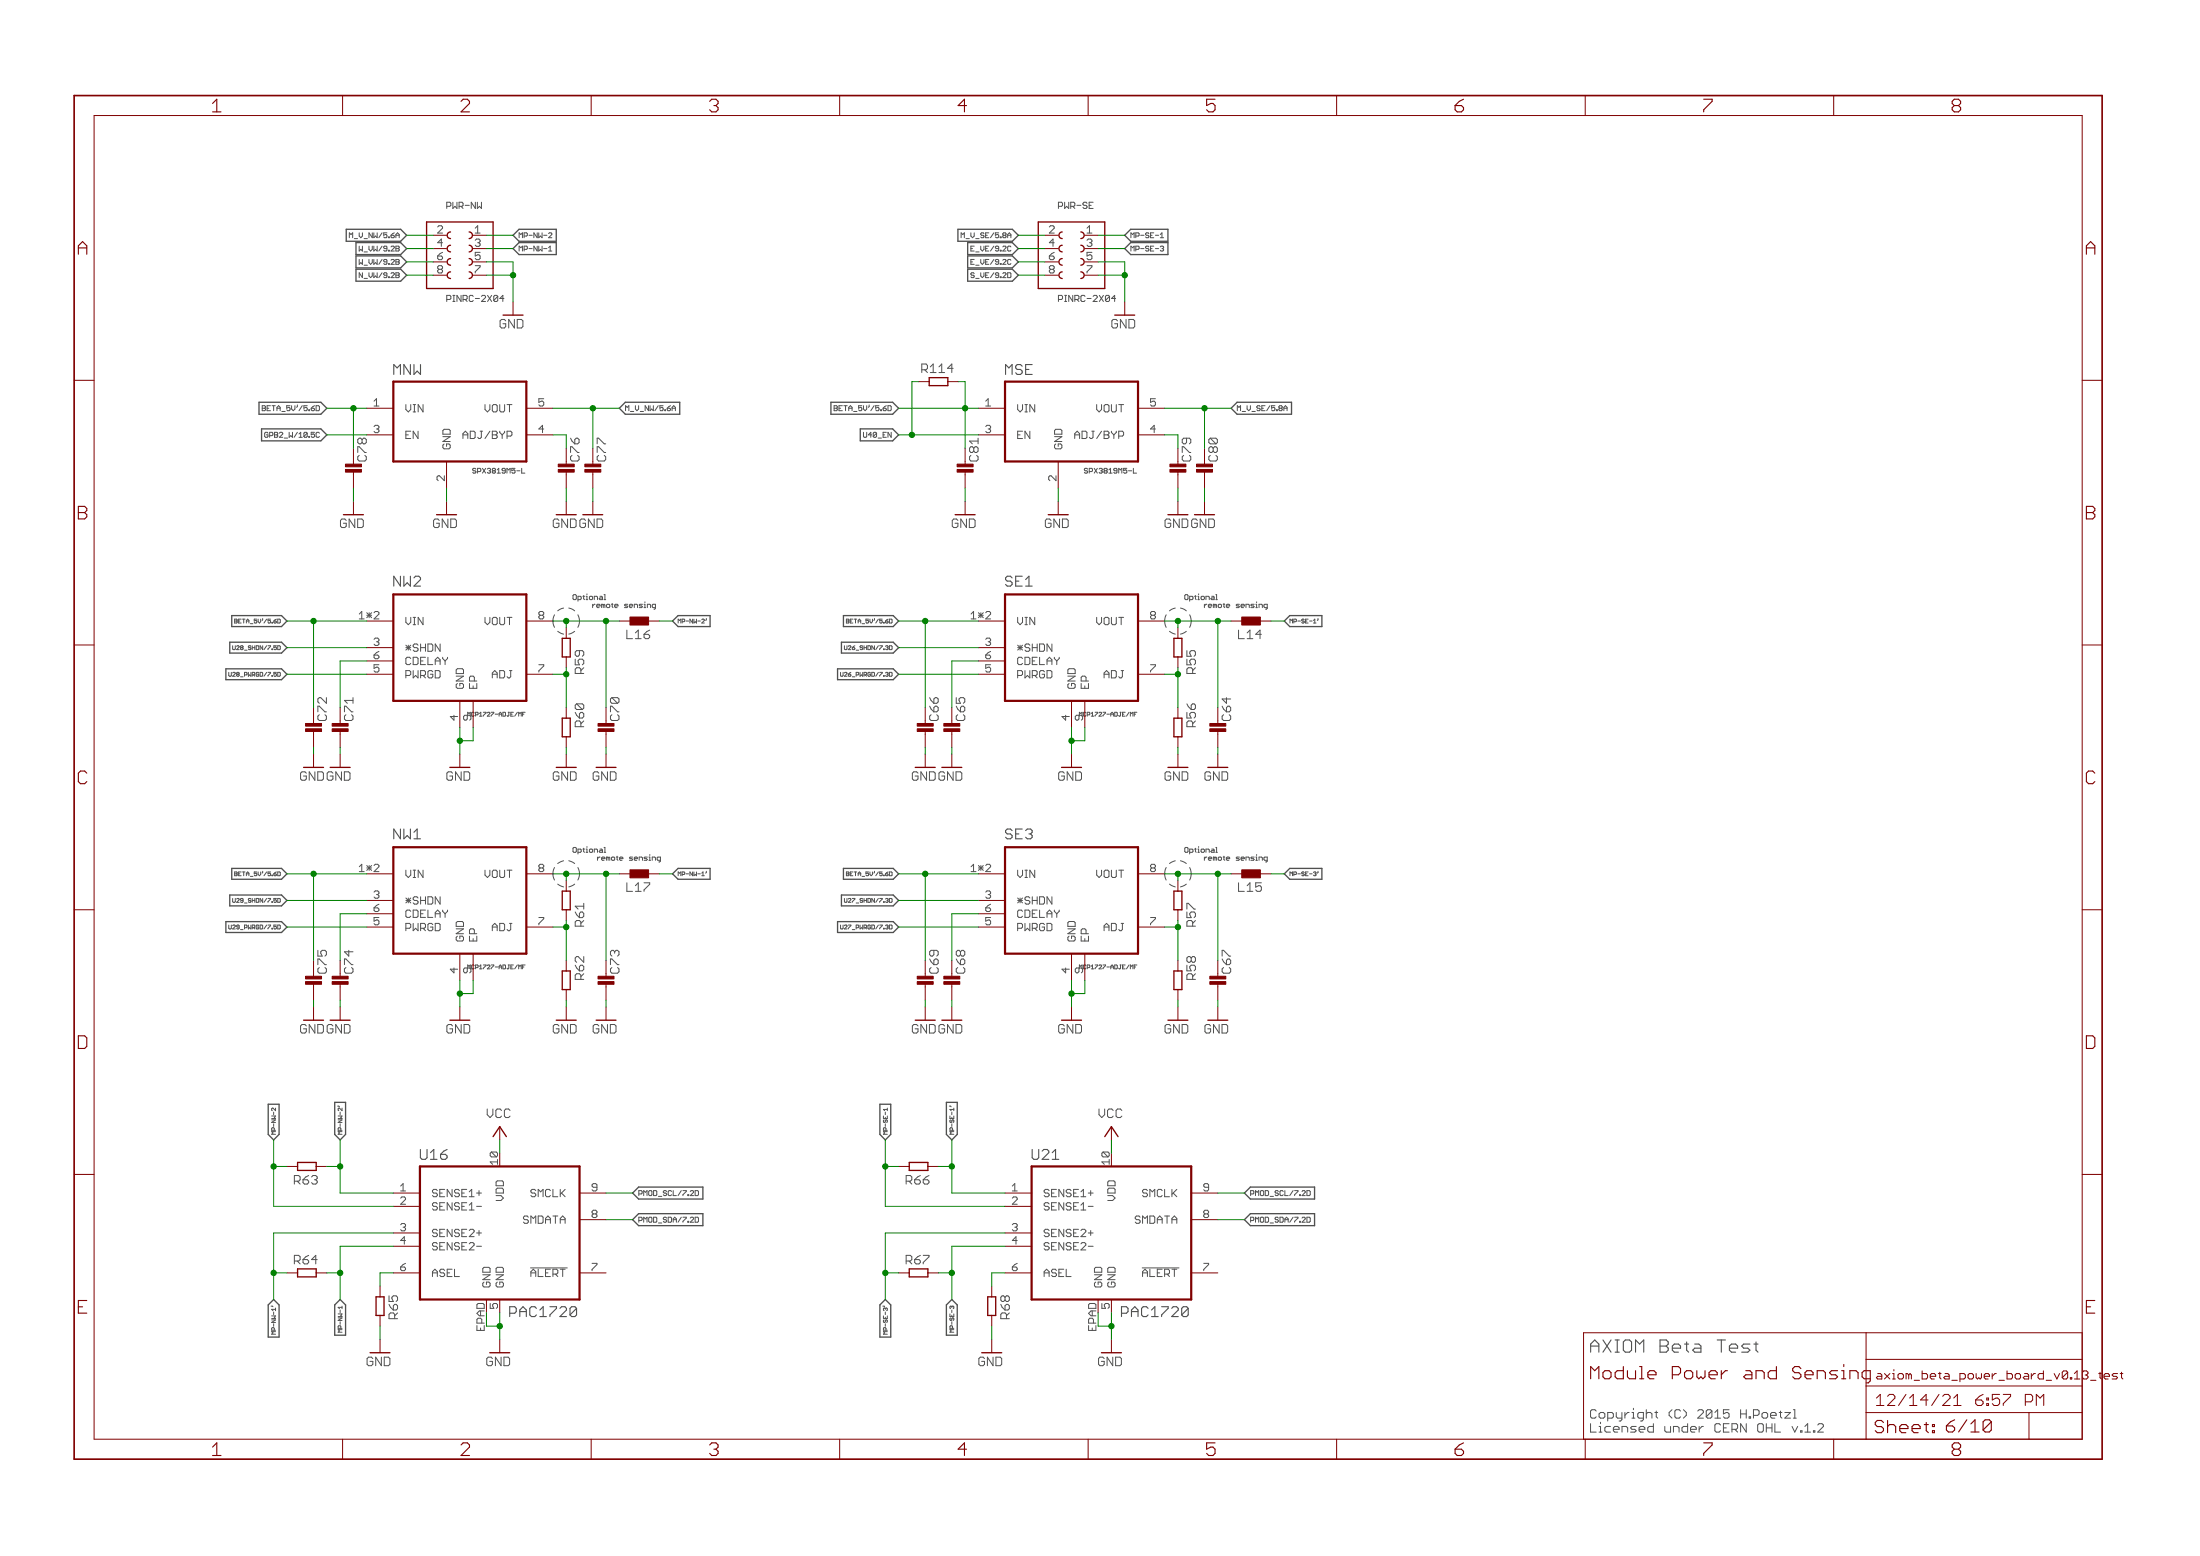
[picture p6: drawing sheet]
<svg xmlns="http://www.w3.org/2000/svg" width="420mm" height="297mm" viewBox="0 0 420 297" stroke-linecap="round" stroke-linejoin="round" font-family="sans-serif">
<g fill="none" stroke="#505050" stroke-width=".19">
<path d="M104.8 47.9h.6M105.2 44.4l.2 .4-.6 .6h.6M221.6 45.4h.6M222.1 47l.1 .1-.1 .4 .1 .3-.1 .1M50.7 82.5l-.2 .2v.6l.2 .2M90.3 90.2l.1 .1 .5-.1M90.9 89.6l-.2-.2-.4 .2 .1 .3 .5 .1M164.9 82.5v.8l.2 .2M207.1 90.2l.1 .1h.4l.1-.1M207.7 89.6l-.1-.2h-.4l-.1 .2 .1 .3h.4l.1 .1M105.9 117.4l-.3 1.2 .3 1.2M107.6 116.1l-1.1 .5"/>
<path d="M108.6 116.1l1.1 .5M110.4 117.4l.1 .4a2.37 2.37 0 0 1-.1 2M124.7 115.4h.5v.7l-.3 .2M124.7 116h.5M222.7 117.4l-.3 1.2 .3 1.2M224.5 116.1l-1.1 .5M225.4 116.1l1.2 .5M227.2 117.4l.3 1.2-.3 1.2M241.6 115.4h.4v.7l-.3 .2M241.6 116h.4M106.5 120.5l1.1 .6M109.7 120.5l-1.1 .6"/>
<path d="M223.4 120.5l1.1 .6M226.6 120.5l-1.2 .6M105.9 165.6l-.3 1.2 .3 1.2M106.5 168.8l1.1 .5M107.6 164.3l-1.1 .5M108.6 164.3l1.1 .5M109.7 168.8l-1.1 .5M110.4 165.6l.1 .4a2.37 2.37 0 0 1-.1 2M125.6 163.6h.5v.8l-.3 .1M125.6 164.2h.5M222.7 165.6l-.3 1.2 .3 1.2M223.4 168.8l1.1 .5"/>
<path d="M224.5 164.3l-1.1 .5M225.4 164.3l1.2 .5M226.6 168.8l-1.2 .5M227.2 165.6l.3 1.2-.3 1.2M241.6 163.6h.4v.8l-.3 .1M241.6 164.2h.4M133.2 227.3l.2 .2v.6l-.2 .1M133.2 232.4l.2 .1v.7l-.2 .1M250.1 227.3l.1 .2v.6l-.1 .1M250.1 232.4l.1 .1v.7l-.1 .1M101.3 242h7M218.1 242h7.1"/>
<path d="M347.4 271.8h.6l.2 .2v.3l-1 1.1h1"/>
</g>
<path d="M97.3 250.7h1M98.3 249.4h-1v1.9M214.2 250.7h.9M215.1 249.4h-.9v1.9" fill="none" stroke="#505050" stroke-width=".21"/>
<g fill="none" stroke="#505050" stroke-width=".25">
<path d="M66.1 43.8h10.4l1.2 1.1-1.2 1.2h-10.4zM68 46.3h8.5l1.2 1.2-1.2 1.1h-8.5zM68 48.9h8.5l1.2 1.1-1.2 1.1h-8.5zM68 51.4h8.5l1.2 1.1-1.2 1.2h-8.5zM98 44.9l1.1-1.1h7.1v2.3h-7.1zM98 47.5l1.1-1.2h7.1v2.3h-7.1zM182.9 43.8h10.4l1.2 1.1-1.2 1.2h-10.4zM184.8 46.3h8.5l1.2 1.2-1.2 1.1h-8.5zM184.8 48.9h8.5l1.2 1.1-1.2 1.1h-8.5zM184.8 51.4h8.5l1.2 1.1-1.2 1.2h-8.5zM214.8 44.9l1.1-1.1h7.2v2.3h-7.2zM214.8 47.5l1.1-1.2h7.2v2.3h-7.2z"/>
<path d="M49.5 76.8h11.8l1.1 1.1-1.1 1.2h-11.8zM118.3 77.9l1.1-1.1h10.4v2.3h-10.4zM158.7 76.8h11.8l1.1 1.1-1.1 1.2h-11.8zM236.3 76.8h10.4v2.3h-10.4l-1.2-1.2zM50 81.9h11.3l1.1 1.1-1.1 1.2h-11.3zM164.3 81.9h6.2l1.1 1.1-1.1 1.2h-6.2zM44.3 117.5h9.5l1 1.1-1 1h-9.5zM128.4 118.6l1.1-1.1h6.1v2.1h-6.1zM161.1 117.5h9.5l1 1.1-1 1h-9.5zM246.3 117.5h6.2v2.1h-6.2l-1-1zM43.1 127.7h10.7l1 1-1 1.1h-10.7zM43.9 122.6h9.9l1 1-1 1.1h-9.9z"/>
<path d="M160 127.7h10.6l1 1-1 1.1h-10.6zM160.7 122.6h9.9l1 1-1 1.1h-9.9zM43.1 175.9h10.7l1 1.1-1 1h-10.7zM43.9 170.9h9.9l1 1-1 1h-9.9zM44.3 165.8h9.5l1 1-1 1.1h-9.5zM128.4 166.8l1.1-1h6.1v2.1h-6.1zM160 175.9h10.6l1 1.1-1 1h-10.6zM160.7 170.9h9.9l1 1-1 1h-9.9zM161.1 165.8h9.5l1 1-1 1.1h-9.5zM246.3 165.8h6.2v2.1h-6.2l-1-1.1zM51.2 210.8h2.1v5.8l-1 1-1.1-1zM63.9 210.4h2.1v6.2l-1 1-1.1-1z"/>
<path d="M168 210.8h2.1v5.8l-1 1-1.1-1zM180.7 210.4h2.1v6.2l-1 1-1.1-1zM120.8 227.8l1.2-1.2h12.2v2.3h-12.2zM120.8 232.8l1.2-1.1h12.2v2.3h-12.2zM237.7 232.8l1.1-1.1h12.3v2.3h-12.3zM238.8 226.6h12.3v2.3h-12.3l-1.1-1.1zM52.3 248.1l1 1v6.1h-2.1v-6.1zM65 248.1l1 1v5.8h-2.1v-5.8zM169.1 248.1l1 1v6.1h-2.1v-6.1zM180.7 249.1l1.1-1 1 1v5.8h-2.1z"/>
</g>
<path d="M356 261.7h1.2v1.9l-.4 .4h-.4M356 263.2h1.2" fill="none" stroke="#800000" stroke-width=".21"/>
<g fill="none" stroke="#800000" stroke-width=".25">
<path d="M81.5 42.4h12.7v12.7h-12.7zM86 49.4a.63 .63 0 0 0-.6 .6 .63 .63 0 0 0 .6 .6M86 51.9a.63 .63 0 0 0-.6 .6 .63 .63 0 0 0 .6 .7M86 44.3a.63 .63 0 0 0-.6 .6 .63 .63 0 0 0 .6 .7M86 46.8a.63 .63 0 0 0-.6 .7 .63 .63 0 0 0 .6 .6M89.6 44.3a.63 .63 0 0 1 .6 .6 .63 .63 0 0 1-.6 .7M89.6 46.8a.63 .63 0 0 1 .6 .7 .63 .63 0 0 1-.6 .6M89.6 49.4a.63 .63 0 0 1 .6 .6 .63 .63 0 0 1-.6 .6M89.6 51.9a.63 .63 0 0 1 .6 .6 .63 .63 0 0 1-.6 .7M198.3 42.4h12.7v12.7h-12.7zM202.9 49.4a.63 .63 0 0 0-.7 .6 .63 .63 0 0 0 .7 .6M202.9 51.9a.63 .63 0 0 0-.7 .6 .63 .63 0 0 0 .7 .7"/>
<path d="M202.9 44.3a.63 .63 0 0 0-.7 .6 .63 .63 0 0 0 .7 .7M202.9 46.8a.63 .63 0 0 0-.7 .7 .63 .63 0 0 0 .7 .6M206.4 44.3a.63 .63 0 0 1 .7 .6 .63 .63 0 0 1-.7 .7M206.4 46.8a.63 .63 0 0 1 .7 .7 .63 .63 0 0 1-.7 .6M206.4 49.4a.63 .63 0 0 1 .7 .6 .63 .63 0 0 1-.7 .6M206.4 51.9a.63 .63 0 0 1 .7 .6 .63 .63 0 0 1-.7 .7M177.5 72.1h3.5v1.5h-3.5zM107.4 121.9h1.5v3.5h-1.5zM107.4 137.1h1.5v3.6h-1.5zM224.2 121.9h1.5v3.5h-1.5zM224.2 137.1h1.5v3.6h-1.5zM107.4 170.1h1.5v3.6h-1.5z"/>
<path d="M224.2 170.1h1.5v3.6h-1.5zM107.4 185.4h1.5v3.5h-1.5zM224.2 185.4h1.5v3.5h-1.5zM94.2 217l1.2-1.9 1.3 1.9M211 217l1.3-1.9 1.2 1.9M56.8 223.4v-1.5h3.6v1.5M173.7 223.4v-1.5h3.5v1.5M56.8 242.2v1.6h3.6v-1.6M73.3 247.6h-1.5v3.5h1.5M173.7 242.2v1.6h3.5v-1.6M190.2 247.6h-1.6v3.5h1.6"/>
</g>
<g fill="none" stroke="#800000" stroke-width=".19">
<path d="M65.4 18.2v3.9M112.9 18.2v3.9M160.4 18.2v3.9M207.8 18.2v3.9M255.3 18.2v3.9M302.7 18.2v3.9M350.2 18.2v3.9M18 22.1h379.7v252.6h-379.7zM82.7 44.9h2.6M82.7 47.5h2.6M82.7 50h2.6M82.7 52.5h2.6"/>
<path d="M90.4 44.9h2.5M90.4 47.5h2.5M90.4 50h2.5M90.4 52.5h2.5M98 57.6v2.6M199.6 44.9h2.5M199.6 47.5h2.5M199.6 50h2.5M199.6 52.5h2.5M207.2 44.9h2.5M207.2 47.5h2.5M207.2 50h2.5"/>
<path d="M207.2 52.5h2.5M214.8 57.6v2.6M14.2 72.6h3.8M70 77.9h5.1M100.5 77.9h5.1M175.4 72.9h2.1M181 72.9h2M186.9 77.9h5M217.3 77.9h5.1M397.7 72.6h3.8M67.5 90.1v3.1M67.5 95.7v2.6"/>
<path d="M70 83h5.1M85.3 88.1v5.1M85.3 95.7v2.6M100.5 83h5.1M108.1 90.1v3.1M108.1 95.7v2.6M113.2 90.1v3.1M113.2 95.7v2.6M184.3 90.1v3.1M184.3 95.7v2.6M186.9 83h5M202.1 88.1v5.1"/>
<path d="M202.1 95.7v2.6M217.3 83h5.1M225 90.1v3.1M225 95.7v2.6M230 90.1v3.1M230 95.7v2.6M70 118.6h5.1M100.5 118.6h5.1M108.1 119.8v2.1M118.3 118.6h3M122.9 118.6h3M186.9 118.6h5"/>
<path d="M217.3 118.6h5.1M225 119.8v2.1M235.1 118.6h3.1M239.7 118.6h3M14.2 123.1h3.8M59.9 139.6v3.1M65 139.6v3.1M70 123.6h5.1M70 128.7h5.1M70 126.2h5.1M87.8 133.8v5.1M90.4 133.8v5.1"/>
<path d="M100.5 128.7h5.1M108.1 125.4v2M108.1 135.1v2M115.7 139.6v3.1M176.7 139.6v3.1M181.8 139.6v3.1M186.9 123.6h5M186.9 128.7h5M186.9 126.2h5M204.6 133.8v5.1M207.2 133.8v5.1M217.3 128.7h5.1"/>
<path d="M225 125.4v2M225 135.1v2M232.6 139.6v3.1M397.7 123.1h3.8M59.9 144v2.5M65 144v2.5M87.8 144v2.5M108.1 140.7v2M108.1 144v2.5M115.7 144v2.5M176.7 144v2.5M181.8 144v2.5"/>
<path d="M204.6 144v2.5M225 140.7v2M225 144v2.5M232.6 144v2.5M14.2 173.7h3.8M70 166.8h5.1M70 171.9h5.1M70 177h5.1M70 174.4h5.1M100.5 166.8h5.1M100.5 177h5.1M108.1 168.1v2"/>
<path d="M108.1 173.7v2M118.3 166.8h3M122.9 166.8h3M186.9 166.8h5M186.9 171.9h5M186.9 177h5M186.9 174.4h5M217.3 166.8h5.1M217.3 177h5.1M225 168.1v2M225 173.7v2M235.1 166.8h3.1"/>
<path d="M239.7 166.8h3M397.7 173.7h3.8M59.9 187.9v3M59.9 192.2v2.6M65 187.9v3M65 192.2v2.6M87.8 182.1v5M87.8 192.2v2.6M90.4 182.1v5M108.1 183.3v2.1M108.1 188.9v2M108.1 192.2v2.6"/>
<path d="M115.7 187.9v3M115.7 192.2v2.6M176.7 187.9v3M176.7 192.2v2.6M181.8 187.9v3M181.8 192.2v2.6M204.6 182.1v5M204.6 192.2v2.6M207.2 182.1v5M225 183.3v2.1M225 188.9v2M225 192.2v2.6"/>
<path d="M232.6 187.9v3M232.6 192.2v2.6M95.4 215.1v2.5M212.3 215.1v2.5M14.2 224.2h3.8M54.8 222.7h2M60.4 222.7h2M75.1 227.8h5.1M75.1 230.3h5.1M75.1 235.4h5.1M75.1 237.9h5.1M110.7 227.8h5"/>
<path d="M110.7 232.8h5M171.6 222.7h2.1M177.2 222.7h2M191.9 227.8h5.1M191.9 230.3h5.1M191.9 235.4h5.1M191.9 237.9h5.1M227.5 227.8h5.1M227.5 232.8h5.1M397.7 224.2h3.8M54.8 243h2M60.4 243h2"/>
<path d="M72.6 245.5v2.1M72.6 251.1v2.1M72.6 255.7v2.5M75.1 243h5.1M95.4 248.1v2.5M95.4 255.7v2.5M110.7 243h5M171.6 243h2.1M177.2 243h2M189.4 245.5v2.1M189.4 251.1v2.1M189.4 255.7v2.5"/>
<path d="M191.9 243h5.1M212.3 248.1v2.5M212.3 255.7v2.5M227.5 243h5.1M356.4 254.4v5.1h41.3M397.7 254.4h-95.3v20.3M65.4 274.7v3.9M112.9 274.7v3.9M160.4 274.7v3.9M207.8 274.7v3.9M255.3 274.7v3.9M302.7 274.7v3.9"/>
<path d="M350.2 274.7v3.9M356.4 269.7h41.3M387.5 269.7v5M397.7 264.6h-41.3v10.1"/>
</g>
<path d="M14.2 18.2h387.3v260.4h-387.3z" fill="none" stroke="#800000" stroke-width=".32"/>
<path d="M75.1 72.9h25.4v15.2h-25.4zM191.9 72.9h25.4v15.2h-25.4zM75.1 113.5h25.4v20.3h-25.4zM191.9 113.5h25.4v20.3h-25.4zM75.1 161.7h25.4v20.4h-25.4zM191.9 161.7h25.4v20.4h-25.4zM80.2 222.7h30.5v25.4h-30.5zM197 222.7h30.5v25.4h-30.5z" fill="none" stroke="#800000" stroke-width=".42"/>
<g fill="#800000" stroke="#800000" stroke-width=".19">
<path d="M106.6 89.6h3.1v.5h-3.1z"/>
<path d="M106.6 88.6h3.1v.5h-3.1z"/>
<path d="M111.7 89.6h3v.5h-3z"/>
<path d="M111.7 88.6h3v.5h-3z"/>
<path d="M66 89.6h3v.5h-3z"/>
<path d="M66 88.6h3v.5h-3z"/>
<path d="M223.4 89.6h3.1v.5h-3.1z"/>
<path d="M223.4 88.6h3.1v.5h-3.1z"/>
<path d="M228.5 89.6h3.1v.5h-3.1z"/>
<path d="M228.5 88.6h3.1v.5h-3.1z"/>
<path d="M182.8 89.6h3v.5h-3z"/>
<path d="M182.8 88.6h3v.5h-3z"/>
<path d="M114.2 139.1h3.1v.5h-3.1z"/>
<path d="M114.2 138.1h3.1v.5h-3.1z"/>
<path d="M63.4 139.1h3.1v.5h-3.1z"/>
<path d="M63.4 138.1h3.1v.5h-3.1z"/>
<path d="M58.4 139.1h3v.5h-3z"/>
<path d="M58.4 138.1h3v.5h-3z"/>
<path d="M120.3 117.8h3.6v1.5h-3.6z"/>
<path d="M114.2 187.4h3.1v.5h-3.1z"/>
<path d="M114.2 186.4h3.1v.5h-3.1z"/>
<path d="M63.4 187.4h3.1v.5h-3.1z"/>
<path d="M63.4 186.4h3.1v.5h-3.1z"/>
<path d="M58.4 187.4h3v.5h-3z"/>
<path d="M58.4 186.4h3v.5h-3z"/>
<path d="M120.3 166.1h3.6v1.5h-3.6z"/>
<path d="M231.1 139.1h3v.5h-3z"/>
<path d="M231.1 138.1h3v.5h-3z"/>
<path d="M180.3 139.1h3v.5h-3z"/>
<path d="M180.3 138.1h3v.5h-3z"/>
<path d="M175.2 139.1h3v.5h-3z"/>
<path d="M175.2 138.1h3v.5h-3z"/>
<path d="M237.2 117.8h3.5v1.5h-3.5z"/>
<path d="M231.1 187.4h3v.5h-3z"/>
<path d="M231.1 186.4h3v.5h-3z"/>
<path d="M180.3 187.4h3v.5h-3z"/>
<path d="M180.3 186.4h3v.5h-3z"/>
<path d="M175.2 187.4h3v.5h-3z"/>
<path d="M175.2 186.4h3v.5h-3z"/>
<path d="M237.2 166.1h3.5v1.5h-3.5z"/>
</g>
<g fill="none" stroke="#008000" stroke-width=".19">
<path d="M77.7 44.9h5M77.7 47.5h5M77.7 50h5M77.7 52.5h5M92.9 44.9h5.1M92.9 47.5h5.1M92.9 50h5.1v7.6M92.9 52.5h5.1M194.5 44.9h5.1M194.5 47.5h5.1M194.5 50h5.1M194.5 52.5h5.1"/>
<path d="M209.7 44.9h5.1M209.7 47.5h5.1M209.7 50h5.1v7.6M209.7 52.5h5.1M62.4 77.9h7.6M67.5 77.9v7.7M105.6 77.9h12.7M113.2 77.9v7.7M171.6 77.9h15.3M175.4 72.9h-1.2v10.1M183 72.9h1.3v12.7M222.4 77.9h12.7"/>
<path d="M230 77.9v7.7M62.4 83h7.6M67.5 93.2v2.5M85.3 93.2v2.5M105.6 83h2.5M108.1 93.2v2.5M113.2 93.2v2.5M171.6 83h15.3M184.3 93.2v2.5M202.1 93.2v2.5M222.4 83h2.6M225 93.2v2.5"/>
<path d="M230 93.2v2.5M54.8 118.6h15.2M59.9 118.6v16.5M105.6 118.6h12.7M108.1 118.6v1.2M115.7 118.6v16.5M125.9 118.6h2.5M171.6 118.6h15.3M176.7 118.6v16.5M222.4 118.6h12.7M225 118.6v1.2M232.6 118.6v16.5"/>
<path d="M242.7 118.6h2.6M54.8 128.7h15.2M54.8 123.6h15.2M70 126.2h-5v8.9M87.8 138.9v5.1M90.4 138.9v2.5h-2.6M105.6 128.7h2.5M108.1 127.4v7.7M171.6 128.7h15.3M171.6 123.6h15.3M186.9 126.2h-5.1v8.9M204.6 138.9v5.1"/>
<path d="M207.2 138.9v2.5h-2.6M222.4 128.7h2.6M225 127.4v7.7M59.9 142.7v1.3M65 142.7v1.3M108.1 142.7v1.3M115.7 142.7v1.3M176.7 142.7v1.3M181.8 142.7v1.3M225 142.7v1.3M232.6 142.7v1.3M54.8 166.8h15.2"/>
<path d="M54.8 177h15.2M54.8 171.9h15.2M59.9 166.8v16.5M70 174.4h-5v8.9M105.6 166.8h12.7M105.6 177h2.5M108.1 166.8v1.3M108.1 175.7v7.6M115.7 166.8v16.5M125.9 166.8h2.5M171.6 166.8h15.3M171.6 177h15.3"/>
<path d="M171.6 171.9h15.3M176.7 166.8v16.5M186.9 174.4h-5.1v8.9M222.4 166.8h12.7M222.4 177h2.6M225 166.8v1.3M225 175.7v7.6M232.6 166.8v16.5M242.7 166.8h2.6M59.9 190.9v1.3M65 190.9v1.3M87.8 187.1v5.1"/>
<path d="M90.4 187.1v2.6h-2.6M108.1 190.9v1.3M115.7 190.9v1.3M176.7 190.9v1.3M181.8 190.9v1.3M204.6 187.1v5.1M207.2 187.1v2.6h-2.6M225 190.9v1.3M232.6 190.9v1.3M52.3 217.6v12.7h22.8M65 217.6v10.2h10.1M95.4 217.6v2.5"/>
<path d="M169.1 217.6v12.7h22.8M181.8 217.6v10.2h10.1M212.3 217.6v2.5M52.3 222.7h2.5M62.4 222.7h2.6M75.1 235.4h-22.8v12.7M75.1 237.9h-10.1v10.2M115.7 227.8h5.1M115.7 232.8h5.1M169.1 222.7h2.5M179.2 222.7h2.6M191.9 237.9h-10.1v10.2"/>
<path d="M191.9 235.4h-22.8v12.7M232.6 227.8h5.1M232.6 232.8h5.1M52.3 243h2.5M62.4 243h2.6M72.6 253.2v2.5M75.1 243h-2.5v2.5M92.9 253.2h2.5M95.4 250.6v5.1M169.1 243h2.5M179.2 243h2.6M189.4 253.2v2.5"/>
<path d="M191.9 243h-2.5v2.5M209.7 253.2h2.6M212.3 250.6v5.1"/>
</g>
<g fill="#008000" stroke="#008000" stroke-width=".19">
<circle cx="113.2" cy="77.9" r=".51"/>
<circle cx="52.3" cy="222.7" r=".51"/>
<circle cx="65" cy="243" r=".51"/>
<circle cx="230" cy="77.9" r=".51"/>
<circle cx="169.1" cy="222.7" r=".51"/>
<circle cx="181.8" cy="243" r=".51"/>
<circle cx="87.8" cy="141.4" r=".51"/>
<circle cx="87.8" cy="189.7" r=".51"/>
<circle cx="95.4" cy="253.2" r=".51"/>
<circle cx="204.6" cy="141.4" r=".51"/>
<circle cx="204.6" cy="189.7" r=".51"/>
<circle cx="212.3" cy="253.2" r=".51"/>
<circle cx="98" cy="52.5" r=".51"/>
<circle cx="214.8" cy="52.5" r=".51"/>
<circle cx="67.5" cy="77.9" r=".51"/>
<circle cx="184.3" cy="77.9" r=".51"/>
<circle cx="59.9" cy="118.6" r=".51"/>
<circle cx="59.9" cy="166.8" r=".51"/>
<circle cx="176.7" cy="118.6" r=".51"/>
<circle cx="176.7" cy="166.8" r=".51"/>
<circle cx="174.2" cy="83" r=".51"/>
<circle cx="108.1" cy="118.6" r=".51"/>
<circle cx="115.7" cy="118.6" r=".51"/>
<circle cx="108.1" cy="128.7" r=".51"/>
<circle cx="108.1" cy="166.8" r=".51"/>
<circle cx="115.7" cy="166.8" r=".51"/>
<circle cx="108.1" cy="177" r=".51"/>
<circle cx="65" cy="222.7" r=".51"/>
<circle cx="52.3" cy="243" r=".51"/>
<circle cx="225" cy="118.6" r=".51"/>
<circle cx="232.6" cy="118.6" r=".51"/>
<circle cx="225" cy="128.7" r=".51"/>
<circle cx="225" cy="166.8" r=".51"/>
<circle cx="232.6" cy="166.8" r=".51"/>
<circle cx="225" cy="177" r=".51"/>
<circle cx="181.8" cy="222.7" r=".51"/>
<circle cx="169.1" cy="243" r=".51"/>
</g>
<g font-size="3.7" fill="#800000">
<text x="40.5" y="21.4">1</text>
<text x="88" y="21.4">2</text>
<text x="135.5" y="21.4">3</text>
<text x="182.9" y="21.4">4</text>
<text x="230.4" y="21.4">5</text>
<text x="277.8" y="21.4">6</text>
<text x="325.3" y="21.4">7</text>
<text x="372.8" y="21.4">8</text>
<text x="14.9" y="48.6">A</text>
<text x="398.4" y="48.6">A</text>
<text x="14.9" y="99.2">B</text>
<text x="398.4" y="99.2">B</text>
<text x="14.9" y="149.7">C</text>
<text x="398.4" y="149.7">C</text>
<text x="14.9" y="200.2">D</text>
<text x="398.4" y="200.2">D</text>
<text x="14.9" y="250.8">E</text>
<text x="398.4" y="250.8">E</text>
<text x="40.5" y="277.9">1</text>
<text x="88" y="277.9">2</text>
<text x="135.5" y="277.9">3</text>
<text x="182.9" y="277.9">4</text>
<text x="230.4" y="277.9">5</text>
<text x="277.8" y="277.9">6</text>
<text x="325.3" y="277.9">7</text>
<text x="372.8" y="277.9">8</text>
</g>
<text font-size="3.6" fill="#505050" x="303.6" y="258.2">AXIOM Beta Test</text>
<g font-size="3.6" fill="#800000">
<text x="303.6" y="263.3">Module Power and Sensing</text>
<text x="358" y="273.6">Sheet: 6/10</text>
</g>
<g font-size="3.2" fill="#800000">
<text x="358.2" y="268.4">12/14/21</text>
<text x="375.8" y="268.4">6:57 PM</text>
</g>
<g font-size="2.9" fill="#505050">
<text x="75.1" y="71.6">MNW</text>
<text x="191.9" y="71.6">MSE</text>
<text x="75.1" y="112">NW2</text>
<text x="191.9" y="112">SE1</text>
<text x="75.1" y="160.2">NW1</text>
<text x="191.9" y="160.2">SE3</text>
<text x="80.1" y="221.4">U16</text>
<text x="197" y="221.4">U21</text>
<text x="98.2" y="251.4">PAC1720</text>
<text x="215" y="251.4">PAC1720</text>
</g>
<g font-size="2.5" fill="#800000">
<text x="95.4" y="62.7">GND</text>
<text x="212.2" y="62.7">GND</text>
<text x="70" y="88.1" transform="rotate(-90 70 88.1)">C78</text>
<text x="115.7" y="88.1" transform="rotate(-90 115.7 88.1)">C77</text>
<text x="186.8" y="88.1" transform="rotate(-90 186.8 88.1)">C81</text>
<text x="232.5" y="88.1" transform="rotate(-90 232.5 88.1)">C80</text>
<text x="64.9" y="100.8">GND</text>
<text x="82.7" y="100.8">GND</text>
<text x="105.5" y="100.8">GND GND</text>
<text x="181.7" y="100.8">GND</text>
<text x="199.5" y="100.8">GND</text>
<text x="222.4" y="100.8">GND GND</text>
<text x="62.4" y="137.6" transform="rotate(-90 62.4 137.6)">C72</text>
<text x="67.4" y="137.6" transform="rotate(-90 67.4 137.6)">C71</text>
<text x="118.2" y="137.6" transform="rotate(-90 118.2 137.6)">C70</text>
<text x="179.2" y="137.6" transform="rotate(-90 179.2 137.6)">C66</text>
<text x="184.3" y="137.6" transform="rotate(-90 184.3 137.6)">C65</text>
<text x="235.1" y="137.6" transform="rotate(-90 235.1 137.6)">C64</text>
<text x="57.3" y="149">GND GND</text>
<text x="85.2" y="149">GND</text>
<text x="105.5" y="149">GND</text>
<text x="113.1" y="149">GND</text>
<text x="174.1" y="149">GND GND</text>
<text x="202" y="149">GND</text>
<text x="222.4" y="149">GND</text>
<text x="230" y="149">GND</text>
<text x="62.4" y="185.9" transform="rotate(-90 62.4 185.9)">C75</text>
<text x="67.4" y="185.9" transform="rotate(-90 67.4 185.9)">C74</text>
<text x="118.2" y="185.9" transform="rotate(-90 118.2 185.9)">C73</text>
<text x="179.2" y="185.9" transform="rotate(-90 179.2 185.9)">C69</text>
<text x="184.3" y="185.9" transform="rotate(-90 184.3 185.9)">C68</text>
<text x="235.1" y="185.9" transform="rotate(-90 235.1 185.9)">C67</text>
<text x="57.3" y="197.3">GND GND</text>
<text x="85.2" y="197.3">GND</text>
<text x="105.5" y="197.3">GND</text>
<text x="113.1" y="197.3">GND</text>
<text x="174.1" y="197.3">GND GND</text>
<text x="202" y="197.3">GND</text>
<text x="222.4" y="197.3">GND</text>
<text x="230" y="197.3">GND</text>
<text x="56.3" y="226.1">R63</text>
<text x="173.1" y="226.1">R66</text>
<text x="56.3" y="241.3">R64</text>
<text x="173.1" y="241.3">R67</text>
<text x="75.9" y="251.6" transform="rotate(-90 75.9 251.6)">R65</text>
<text x="192.8" y="251.6" transform="rotate(-90 192.8 251.6)">R68</text>
<text x="70" y="260.8">GND</text>
<text x="92.8" y="260.8">GND</text>
<text x="186.8" y="260.8">GND</text>
<text x="209.7" y="260.8">GND</text>
</g>
<g font-size="2.5" fill="#505050">
<text x="176.2" y="71.2">R114</text>
<text x="119.8" y="122">L16</text>
<text x="236.6" y="122">L14</text>
<text x="111.5" y="128.4" transform="rotate(-90 111.5 128.4)">R59</text>
<text x="228.3" y="128.4" transform="rotate(-90 228.3 128.4)">R55</text>
<text x="111.5" y="138.6" transform="rotate(-90 111.5 138.6)">R60</text>
<text x="228.3" y="138.6" transform="rotate(-90 228.3 138.6)">R56</text>
<text x="119.8" y="170.2">L17</text>
<text x="236.6" y="170.2">L15</text>
<text x="111.5" y="176.7" transform="rotate(-90 111.5 176.7)">R61</text>
<text x="228.3" y="176.7" transform="rotate(-90 228.3 176.7)">R57</text>
<text x="111.5" y="186.8" transform="rotate(-90 111.5 186.8)">R62</text>
<text x="228.3" y="186.8" transform="rotate(-90 228.3 186.8)">R58</text>
<text x="93.1" y="213.4">VCC</text>
<text x="210" y="213.4">VCC</text>
<text x="303.6" y="270.8">Copyright (C) 2015 H.Poetzl</text>
<text x="303.6" y="273.5">Licensed under CERN OHL v.1.2</text>
</g>
<g font-size="2.5" fill="#008000">
<text x="110.6" y="88.1" transform="rotate(-90 110.6 88.1)">C76</text>
<text x="227.4" y="88.1" transform="rotate(-90 227.4 88.1)">C79</text>
</g>
<g font-size="2.3" fill="#800000">
<text x="358.2" y="263.3">axiom_beta_power_board_v0.13</text>
<text x="397.9" y="263.3">_test</text>
</g>
<g font-size="2.1" fill="#505050">
<text x="83.6" y="44.6">2</text>
<text x="83.6" y="47.1">4</text>
<text x="90.6" y="44.6">1</text>
<text x="90.6" y="47.1">3</text>
<text x="200.4" y="44.6">2</text>
<text x="200.4" y="47.1">4</text>
<text x="207.5" y="44.6">1</text>
<text x="207.5" y="47.1">3</text>
<text x="83.6" y="49.6">6</text>
<text x="83.6" y="52.2">8</text>
<text x="90.6" y="49.6">5</text>
<text x="90.6" y="52.2">7</text>
<text x="200.4" y="49.6">6</text>
<text x="200.4" y="52.2">8</text>
<text x="207.5" y="49.6">5</text>
<text x="207.5" y="52.2">7</text>
<text x="71.4" y="77.6">1</text>
<text x="102.8" y="77.6">5</text>
<text x="188.3" y="77.6">1</text>
<text x="219.6" y="77.6">5</text>
<text x="71.4" y="82.7">3</text>
<text x="77.4" y="78.7">VIN</text>
<text x="77.4" y="83.8">EN</text>
<text x="89.1" y="83.8">ADJ/BYP</text>
<text x="92.9" y="78.7">VOUT</text>
<text x="102.8" y="82.7">4</text>
<text x="188.3" y="82.7">3</text>
<text x="194.2" y="78.7">VIN</text>
<text x="194.2" y="83.8">EN</text>
<text x="205.9" y="83.8">ADJ/BYP</text>
<text x="209.8" y="78.7">VOUT</text>
<text x="219.6" y="82.7">4</text>
<text x="86" y="85.8" transform="rotate(-90 86 85.8)">GND</text>
<text x="202.8" y="85.8" transform="rotate(-90 202.8 85.8)">GND</text>
<text x="84.9" y="91.7" transform="rotate(-90 84.9 91.7)">2</text>
<text x="201.7" y="91.7" transform="rotate(-90 201.7 91.7)">2</text>
<text x="68.8" y="118.2">1*2</text>
<text x="77.4" y="119.3">VIN</text>
<text x="92.9" y="119.3">VOUT</text>
<text x="102.8" y="118.2">8</text>
<text x="185.7" y="118.2">1*2</text>
<text x="194.2" y="119.3">VIN</text>
<text x="209.8" y="119.3">VOUT</text>
<text x="219.6" y="118.2">8</text>
<text x="71.4" y="123.3">3</text>
<text x="71.4" y="125.8">6</text>
<text x="77.4" y="124.4">*SHDN</text>
<text x="188.3" y="123.3">3</text>
<text x="188.3" y="125.8">6</text>
<text x="194.2" y="124.4">*SHDN</text>
<text x="71.4" y="128.4">5</text>
<text x="77.4" y="129.5">PWRGD</text>
<text x="77.4" y="126.9">CDELAY</text>
<text x="88.5" y="131.5" transform="rotate(-90 88.5 131.5)">GND</text>
<text x="91.1" y="131.5" transform="rotate(-90 91.1 131.5)">EP</text>
<text x="94.2" y="129.5">ADJ</text>
<text x="102.8" y="128.4">7</text>
<text x="188.3" y="128.4">5</text>
<text x="194.2" y="129.5">PWRGD</text>
<text x="194.2" y="126.9">CDELAY</text>
<text x="205.3" y="131.5" transform="rotate(-90 205.3 131.5)">GND</text>
<text x="207.9" y="131.5" transform="rotate(-90 207.9 131.5)">EP</text>
<text x="211.1" y="129.5">ADJ</text>
<text x="219.6" y="128.4">7</text>
<text x="87.4" y="137.4" transform="rotate(-90 87.4 137.4)">4</text>
<text x="89.9" y="137.4" transform="rotate(-90 89.9 137.4)">9</text>
<text x="204.2" y="137.4" transform="rotate(-90 204.2 137.4)">4</text>
<text x="206.8" y="137.4" transform="rotate(-90 206.8 137.4)">9</text>
<text x="68.8" y="166.5">1*2</text>
<text x="77.4" y="167.6">VIN</text>
<text x="92.9" y="167.6">VOUT</text>
<text x="102.8" y="166.5">8</text>
<text x="185.7" y="166.5">1*2</text>
<text x="194.2" y="167.6">VIN</text>
<text x="209.8" y="167.6">VOUT</text>
<text x="219.6" y="166.5">8</text>
<text x="71.4" y="171.5">3</text>
<text x="77.4" y="172.7">*SHDN</text>
<text x="188.3" y="171.5">3</text>
<text x="194.2" y="172.7">*SHDN</text>
<text x="71.4" y="176.6">5</text>
<text x="71.4" y="174.1">6</text>
<text x="77.4" y="177.7">PWRGD</text>
<text x="77.4" y="175.2">CDELAY</text>
<text x="88.5" y="179.7" transform="rotate(-90 88.5 179.7)">GND</text>
<text x="91.1" y="179.7" transform="rotate(-90 91.1 179.7)">EP</text>
<text x="94.2" y="177.7">ADJ</text>
<text x="102.8" y="176.6">7</text>
<text x="188.3" y="176.6">5</text>
<text x="188.3" y="174.1">6</text>
<text x="194.2" y="177.7">PWRGD</text>
<text x="194.2" y="175.2">CDELAY</text>
<text x="205.3" y="179.7" transform="rotate(-90 205.3 179.7)">GND</text>
<text x="207.9" y="179.7" transform="rotate(-90 207.9 179.7)">EP</text>
<text x="211.1" y="177.7">ADJ</text>
<text x="219.6" y="176.6">7</text>
<text x="87.4" y="185.7" transform="rotate(-90 87.4 185.7)">4</text>
<text x="89.9" y="185.7" transform="rotate(-90 89.9 185.7)">9</text>
<text x="204.2" y="185.7" transform="rotate(-90 204.2 185.7)">4</text>
<text x="206.8" y="185.7" transform="rotate(-90 206.8 185.7)">9</text>
<text x="76.5" y="227.4">1</text>
<text x="112.9" y="227.4">9</text>
<text x="193.3" y="227.4">1</text>
<text x="229.8" y="227.4">9</text>
<text x="76.5" y="229.9">2</text>
<text x="82.5" y="231.1">SENSE1-</text>
<text x="82.5" y="228.5">SENSE1+</text>
<text x="96.1" y="228.9" transform="rotate(-90 96.1 228.9)">VDD</text>
<text x="100.5" y="233.6">SMDATA</text>
<text x="101.8" y="228.5">SMCLK</text>
<text x="112.9" y="232.5">8</text>
<text x="193.3" y="229.9">2</text>
<text x="199.3" y="231.1">SENSE1-</text>
<text x="199.3" y="228.5">SENSE1+</text>
<text x="213" y="228.9" transform="rotate(-90 213 228.9)">VDD</text>
<text x="217.4" y="233.6">SMDATA</text>
<text x="218.6" y="228.5">SMCLK</text>
<text x="229.8" y="232.5">8</text>
<text x="76.5" y="235">3</text>
<text x="76.5" y="237.6">4</text>
<text x="82.5" y="236.1">SENSE2+</text>
<text x="82.5" y="238.7">SENSE2-</text>
<text x="193.3" y="235">3</text>
<text x="193.3" y="237.6">4</text>
<text x="199.3" y="236.1">SENSE2+</text>
<text x="199.3" y="238.7">SENSE2-</text>
<text x="76.5" y="242.6">6</text>
<text x="82.5" y="243.8">ASEL</text>
<text x="93.6" y="245.7" transform="rotate(-90 93.6 245.7)">GND</text>
<text x="96.1" y="245.7" transform="rotate(-90 96.1 245.7)">GND</text>
<text x="101.8" y="243.8">ALERT</text>
<text x="112.9" y="242.6">7</text>
<text x="193.3" y="242.6">6</text>
<text x="199.3" y="243.8">ASEL</text>
<text x="210.4" y="245.7" transform="rotate(-90 210.4 245.7)">GND</text>
<text x="213" y="245.7" transform="rotate(-90 213 245.7)">GND</text>
<text x="218.6" y="243.8">ALERT</text>
<text x="229.8" y="242.6">7</text>
<text x="95" y="249.7" transform="rotate(-90 95 249.7)">5</text>
<text x="211.8" y="249.7" transform="rotate(-90 211.8 249.7)">5</text>
</g>
<g font-size="2.1" fill="#800000">
<text x="95" y="222.3" transform="rotate(-90 95 222.3)">10</text>
<text x="211.8" y="222.3" transform="rotate(-90 211.8 222.3)">10</text>
</g>
<g font-size="2.1" fill="#008000">
<text x="92.5" y="253.6" transform="rotate(-90 92.5 253.6)">EPAD</text>
<text x="209.3" y="253.6" transform="rotate(-90 209.3 253.6)">EPAD</text>
</g>
<g font-size="1.8" fill="#505050">
<text x="85.2" y="39.8">PWR-NW</text>
<text x="202" y="39.8">PWR-SE</text>
<text x="85.2" y="57.6">PINRC-2X04</text>
<text x="202" y="57.6">PINRC-2X04</text>
</g>
<g font-size="1.4" fill="#505050">
<text x="67.1" y="45.4">M_V_NW/5.6A</text>
<text x="68.8" y="48">W_VW/9.2B</text>
<text x="99.1" y="45.4">MP-NW-2</text>
<text x="99.1" y="48">MP-NW-1</text>
<text x="184" y="45.4">M_V_SE/5.8A</text>
<text x="185.7" y="48">E_VE/9.2C</text>
<text x="215.9" y="45.4">MP-SE-1</text>
<text x="215.9" y="48">MP-SE-3</text>
<text x="68.8" y="50.5">W_VW/9.2B</text>
<text x="68.8" y="53">N_VW/9.2B</text>
<text x="185.7" y="50.5">E_VE/9.2C</text>
<text x="185.7" y="53">S_VE/9.2D</text>
<text x="50.2" y="78.4">BETA_5V'/5.6D</text>
<text x="51" y="83.5">GPB2_W/10.5C</text>
<text x="119.4" y="78.4">M_V_NW/5.6A</text>
<text x="159.4" y="78.4">BETA_5V'/5.6D</text>
<text x="165.3" y="83.5">U40_EN</text>
<text x="236.2" y="78.4">M_V_SE/5.8A</text>
<text x="91.1" y="90.4">SPX3819M5-L</text>
<text x="208" y="90.4">SPX3819M5-L</text>
<text x="109.3" y="114.5">Optional</text>
<text x="112.7" y="116">remote sensing</text>
<text x="226.2" y="114.5">Optional</text>
<text x="229.6" y="116">remote sensing</text>
<text x="109.3" y="162.7">Optional</text>
<text x="113.6" y="164.3">remote sensing</text>
<text x="226.2" y="162.7">Optional</text>
<text x="229.6" y="164.3">remote sensing</text>
<text x="121.9" y="228.3">PMOD_SCL/7.2D</text>
<text x="121.9" y="233.3">PMOD_SDA/7.2D</text>
<text x="238.7" y="228.3">PMOD_SCL/7.2D</text>
<text x="238.7" y="233.3">PMOD_SDA/7.2D</text>
</g>
<g font-size="1.1" fill="#505050">
<text x="44.6" y="119">BETA_5V'/5.6D</text>
<text x="129.4" y="119">MP-NW-2'</text>
<text x="161.4" y="119">BETA_5V'/5.6D</text>
<text x="246.3" y="119">MP-SE-1'</text>
<text x="44.6" y="124">U28_SHDN/7.5D</text>
<text x="161.4" y="124">U26_SHDN/7.3D</text>
<text x="43.9" y="129.1">U28_PWRGD/7.5D</text>
<text x="160.7" y="129.1">U26_PWRGD/7.3D</text>
<text x="90" y="136.7">M</text>
<text x="90.7" y="136.7">CP1727-ADJE/MF</text>
<text x="206.8" y="136.7">M</text>
<text x="207.5" y="136.7">CP1727-ADJE/MF</text>
<text x="44.6" y="167.2">BETA_5V'/5.6D</text>
<text x="129.4" y="167.2">MP-NW-1'</text>
<text x="161.4" y="167.2">BETA_5V'/5.6D</text>
<text x="246.3" y="167.2">MP-SE-3'</text>
<text x="44.6" y="172.3">U29_SHDN/7.5D</text>
<text x="161.4" y="172.3">U27_SHDN/7.3D</text>
<text x="43.9" y="177.4">U29_PWRGD/7.5D</text>
<text x="160.7" y="177.4">U27_PWRGD/7.3D</text>
<text x="90" y="185">M</text>
<text x="90.7" y="185">CP1727-ADJE/MF</text>
<text x="206.8" y="185">M</text>
<text x="207.5" y="185">CP1727-ADJE/MF</text>
<text x="52.6" y="216.6" transform="rotate(-90 52.6 216.6)">MP-NW-2</text>
<text x="65.3" y="216.6" transform="rotate(-90 65.3 216.6)">MP-NW-2'</text>
<text x="169.4" y="216.6" transform="rotate(-90 169.4 216.6)">MP-SE-1</text>
<text x="182.1" y="216.6" transform="rotate(-90 182.1 216.6)">MP-SE-1'</text>
<text x="52.6" y="254.7" transform="rotate(-90 52.6 254.7)">MP-NW-1'</text>
<text x="65.3" y="254" transform="rotate(-90 65.3 254)">MP-NW-1</text>
<text x="169.4" y="254.7" transform="rotate(-90 169.4 254.7)">MP-SE-3'</text>
<text x="182.1" y="254" transform="rotate(-90 182.1 254)">MP-SE-3</text>
</g>
</svg>
